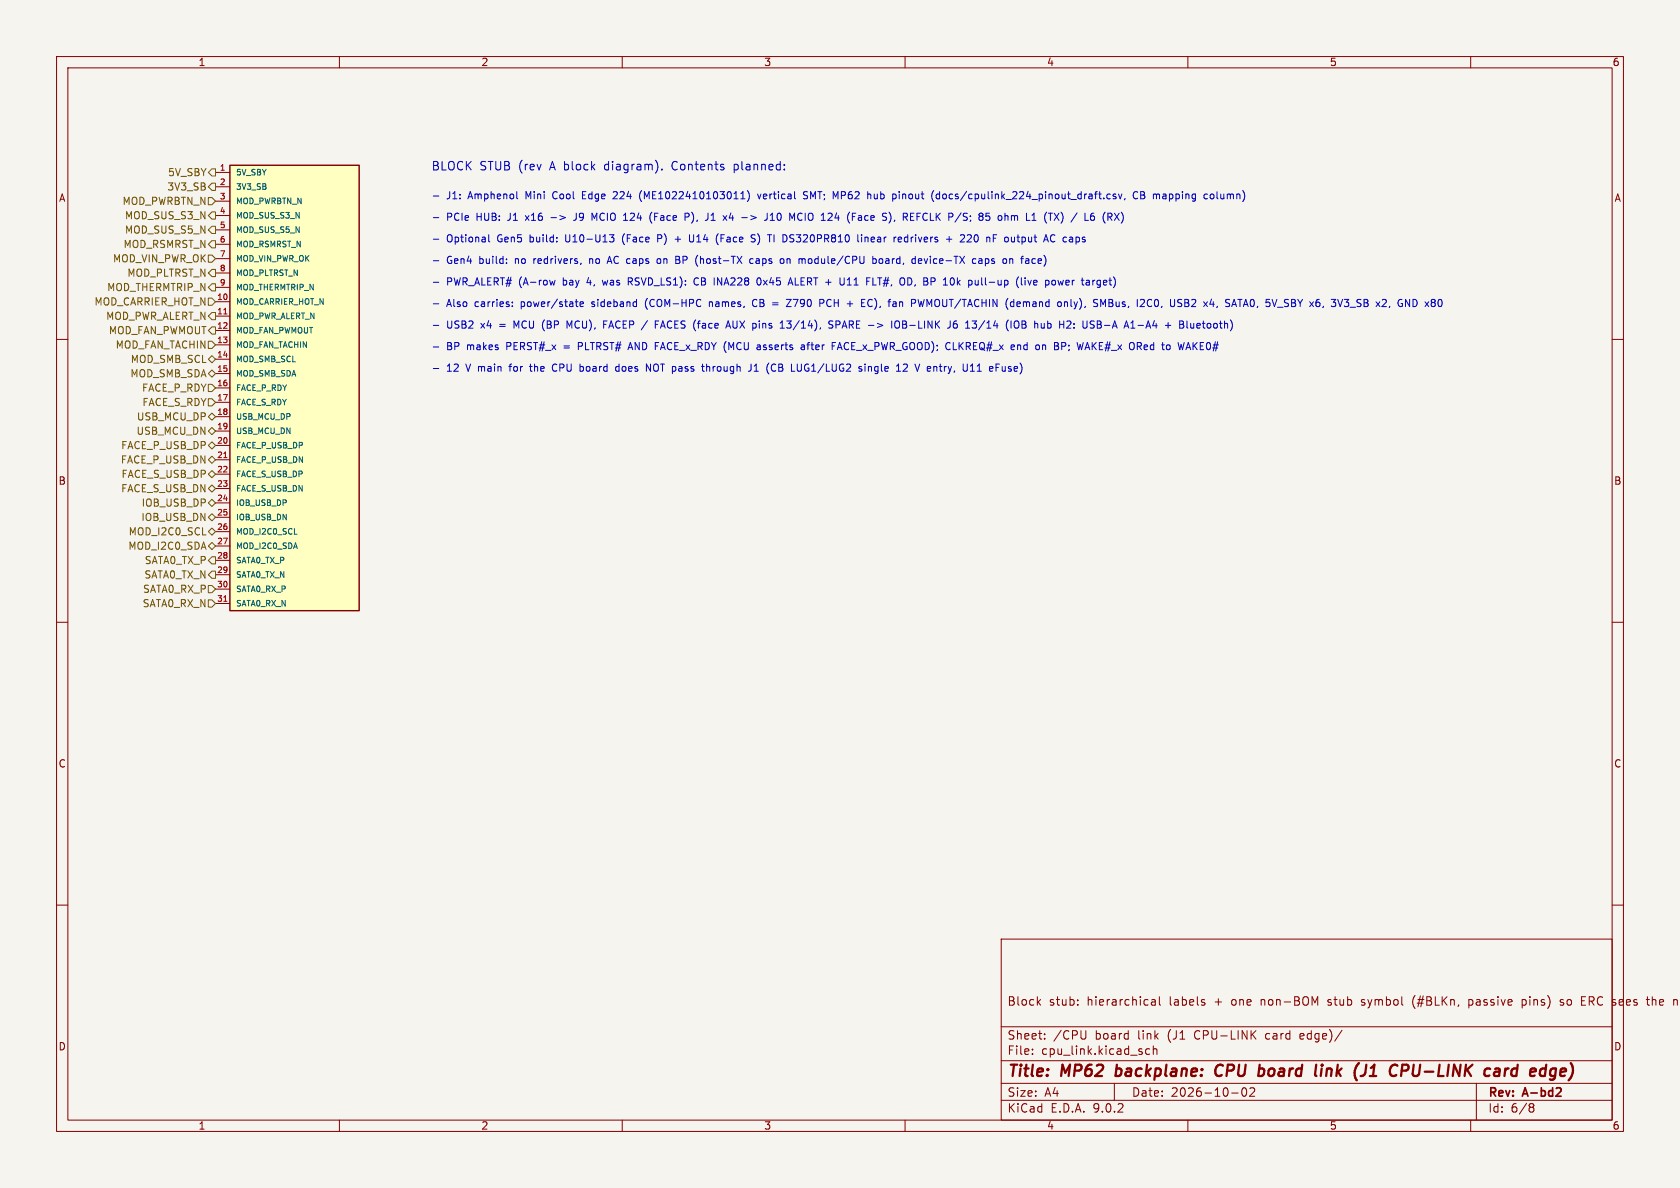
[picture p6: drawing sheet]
<svg xmlns="http://www.w3.org/2000/svg" width="297mm" height="210mm" viewBox="0 0 297 210" stroke-linecap="round" stroke-linejoin="round" font-family="sans-serif">
<path d="M0 0h297v210h-297z" fill="#f5f4ef" stroke="#f5f4ef" stroke-width=".18"/>
<g fill="none" stroke="#840000" stroke-width=".18">
<path d="M10 10h277v190h-277zM12 12h273v186h-273zM60 10v2M110 10v2M160 10v2M210 10v2M260 10v2M10 60h2M285 60h2M10 110h2M285 110h2M10 160h2"/>
<path d="M177 166h108v32h-108zM183.5 177.1l.5 .6M184 176.7l-.6 .6M190.5 177.6v.1M190.5 176.8v.1M203.6 176.8h.6v.9M204.2 177.1h-.5a.29 .29 0 0 0-.2 .3 .29 .29 0 0 0 .2 .3l.5-.1M205 176.2v1.3l.2 .2M213 177.3v.3M234.7 177.6l.2 .1M234.8 176.8v.3M240.7 177.6l.4 .1"/>
<path d="M240.9 176.7l-.2 .2 .2 .3M250.2 176a1.72 1.72 0 0 0 0 2.3M259.7 176.8h.5M259.7 177.6h.5M259.7 176.7v1.5M269.1 176.8l.4-.1 .3 .3M269.1 176.7v1.5M269.8 177.4l-.3 .3-.4-.1M276.4 176.8l-.4-.1-.2 .2 .1 .2 .5 .2v.3h-.6M279.6 177.7h.7M279.6 176.2h.7M285 160h2"/>
<path d="M292.1 176.2v1.5M292.5 176.7l-.4 .1M60 198v2M110 198v2M160 198v2M177 194.5h108M177 191.5h108M177 187.5h108M177 181.5h108M182.5 186.3v.1M182.5 185.5v.1M184.7 183.6v.1"/>
<path d="M184.7 182.8v.1M192 182.2v1.2l-.3 .3M197 191.5v3M203.2 185.5l-.4-.1-.3 .3v.4l.2 .2h.5M203.9 185.5l.2-.1 .4 .1v.9M203.9 184.9v1.5M210 198v2M217.7 193.2h1.2M219.7 192.4l.2-.1a.81 .81 0 0 1 .6 .6 .81 .81 0 0 1-.3 .8l-.2 .1a.81 .81 0 0 1-.3-1.4zM221 192.4l.5-.1 .2 .1 .1 .3-.9 1.1h.9M229.9 182.8v.8M230.5 183.1l-.7 .1"/>
<path d="M237.2 182.1l-1.2 2M260 198v2M261 191.5v6.5M270.6 195.1l.4 .1 .2 .2-.3 .3M270.6 195.7h.3M270.9 195.7l.2 .2 .1 .4-.2 .2-.4 .1"/>
</g>
<path d="M275.1 193.8h.9M275.9 192.4v.5" fill="none" stroke="#840000" stroke-width=".3"/>
<g fill="none" stroke="#840000" stroke-width=".4">
<path d="M197.2 190.1l.2 .1M197.5 188.2l-.3 2M215.8 188.2a1.13 1.13 0 0 0-.9 .7 1.13 1.13 0 0 0 .2 1.2l.3 .1 .5-.1M234.6 188.9l-.2 1.3M235.2 188.9l-.6 .2M242.2 190.2h1.1M242.8 188.5l-.5 .3M247.9 188.2l1 .1a.58 .58 0 0 1-.3 1h-.8M249.9 188.2l-.2 1.6 .2 .3M266.1 188.9l-.1 1.3M266.7 188.9l-.4 .1-.2 .3M267.5 189l-.3 .3v.5l.3 .4"/>
<path d="M276.6 188.9l-.6 .1-.2 .9 .3 .3h.3M276.8 189.4l-.9 .1"/>
</g>
<path d="M40.6 29.2h22.9v78.8h-22.9z" fill="#ffffc2"/>
<path d="M40.6 29.2h22.9v78.8h-22.9z" fill="none" stroke="#840000" stroke-width=".25"/>
<g fill="none" stroke="#840000" stroke-width=".18">
<path d="M38.1 30.5h2.5M38.1 33h2.5M38.1 35.6h2.5M38.1 38.1h2.5M38.1 40.6h2.5M38.1 43.2h2.5M38.1 45.7h2.5M38.1 48.3h2.5M38.1 50.8h2.5M38.1 53.3h2.5M38.1 55.9h2.5M38.1 58.4h2.5"/>
<path d="M38.1 61h2.5M38.1 63.5h2.5M38.1 66h2.5M38.1 68.6h2.5M38.1 71.1h2.5M38.1 73.7h2.5M38.1 76.2h2.5M38.1 78.7h2.5M38.1 81.3h2.5M38.1 83.8h2.5M38.1 86.4h2.5M38.1 88.9h2.5"/>
<path d="M38.1 91.4h2.5M38.1 94h2.5M38.1 96.5h2.5M38.1 99.1h2.5M38.1 101.6h2.5M38.1 104.1h2.5M38.1 106.7h2.5"/>
</g>
<path d="M39.6 55.5h.5M39.6 80.9h.5M39.6 106.3h.5" fill="none" stroke="#a90000" stroke-width=".18"/>
<g fill="none" stroke="#725600" stroke-width=".18">
<path d="M36.8 34.9h.7l.6 .7-.6 .6h-.7zM37.5 37.5h.6v1.2h-.6l-.7-.6zM37.5 32.4h.6v1.3h-.6l-.7-.7zM37.5 29.8h.6v1.3h-.6l-.7-.6zM36.8 45.1h.7l.6 .6-.6 .7h-.7zM36.8 52.7h.7l.6 .6-.6 .7h-.7zM37.5 42.5h.6v1.3h-.6l-.7-.6zM37.5 40h.6v1.3h-.6l-.7-.7zM37.5 47.6h.6v1.3h-.6l-.7-.6zM37.5 50.2h.6v1.2h-.6l-.7-.6zM37.5 55.2h.6v1.3h-.6l-.7-.6zM37.5 57.8h.6v1.3h-.6l-.7-.7z"/>
<path d="M36.8 73.7l.7-.7 .6 .7-.6 .6zM36.8 70.5h.7l.6 .6-.6 .7h-.7zM36.8 67.9h.7l.6 .7-.6 .6h-.7zM36.8 66l.7-.6 .6 .6-.6 .7zM36.8 76.2l.7-.6 .6 .6-.6 .6zM36.8 78.7l.7-.6 .6 .6-.6 .7zM36.8 60.3h.7l.6 .7-.6 .6h-.7zM37.5 62.9l.6 .6-.6 .6-.7-.6zM36.8 96.5l.7-.6 .6 .6-.6 .7zM36.8 91.4l.7-.6 .6 .6-.6 .7zM36.8 81.3l.7-.7 .6 .7-.6 .6zM36.8 83.8l.7-.6 .6 .6-.6 .7z"/>
<path d="M36.8 86.4l.7-.7 .6 .7-.6 .6zM36.8 88.9l.7-.6 .6 .6-.6 .6zM36.8 94l.7-.7 .6 .7-.6 .6zM37.5 98.4h.6v1.3h-.6l-.7-.6zM36.8 106h.7l.6 .7-.6 .6h-.7zM36.8 103.5h.7l.6 .6-.6 .7h-.7zM37.5 101h.6v1.2h-.6l-.7-.6z"/>
</g>
<g fill="none" stroke="#0000c2" stroke-width=".18">
<path d="M76.6 34.7h1M76.6 38.5h1M91.4 35l.1 .1M97.4 38.5h1M101.8 38.8l-.4 .2M103 34.5h.4M103.6 33.9h-.6v1.2h.6M104.7 37.7l.4 .9 .4-.9M108.9 33.9l-.5 .1M109.1 34.4l-.7 .7h.7M113.4 33.7a1.46 1.46 0 0 0 0 1.9M115 39.1l.2 .3"/>
<path d="M115.2 37.5l-.2 .4M115.7 38.3h.5M116.3 37.7h-.6v1.3M117 29.9v.1M121.1 37.7h.5l.2 .2-.1 .4-.6 .1M122.3 37.5v.1M122.3 39.4h.1M125.7 39h.7M126.1 37.7l-.4 .3M129.2 37.6l-.3 .9h.8M129.8 29v1.5M129.8 30h.1"/>
<path d="M129.9 29l-.1 .1M131 35.1h.7M131.1 34.2l.2-.3v1.2M132.1 33.7a1.46 1.46 0 0 1 0 1.9M132.7 38.1l1 .4-1 .3M133.9 34.3l.3 .8 .3-.8M135.6 37.7v.9l-.2 .3M136.2 39h.7M136.2 38l.3-.3v1.3M141.1 38.7l.3 .3 .4-.2M141.8 37.8l-.4-.1-.3 .3M142.8 33.9h-.5l-.2 .1v.4l.5 .2 .2 .3-.3 .2h-.5"/>
<path d="M151.8 38.2h.5v.8M152.3 38.4l-.4 .1-.2 .2 .2 .3 .4-.1M154.6 34.3v.7l.1 .1M158.2 38.9l-.1 .2M159 33.9v.1M159 34.3v.8M162.1 38.3h.4M162.7 37.7h-.6v1.3M166.1 34.4l-.4-.1-.2 .2 .1 .6h.5M166.1 33.9v1.2M170.5 38.3l.4 .2M170.5 37.7h.5"/>
<path d="M170.9 38.8l-.4 .2M179.4 38.2h.4l.1 .8M185 37.5a1.46 1.46 0 0 0 0 1.9M193 38.2h.3l.2 .2-.1 .4-.4 .2M193.4 37.7h-.4M195.3 39.4h.1M195.4 37.5l-.1 .1M195.9 38.4h.4M196.2 38.4l.4 .6M196.3 34.4l-.4-.1-.2 .2 .1 .6h.5M196.3 37.7h-.4v1.3M197.3 34.4l-.4-.1-.1 .2v.2l.5 .1v.3h-.5"/>
<path d="M197.7 34.3l.3 .8 .3-.8M198.9 35.1l-.1 .2M201.1 34a.6 .6 0 0 0-.8 .4 .6 .6 0 0 0 .6 .7l.2-.1M201.7 34.5h.4M202.1 34.5l.2 .1M202.3 34.1l-.2-.2h-.4v1.2l.6-.1M202.3 34.2l-.2 .3M205.7 34.3l.4 .1M206.1 34.6l-.4 .1M206.1 35.1h-.4M214 34.4l.2-.1 .3 .1 .1 .5-.1 .2h-.3l-.2-.1zM215.2 33.9v1.1l.1 .1"/>
<path d="M76.6 57.5h1M76.6 53.7h1M76.6 49.9h1M76.6 46.1h1M76.6 42.3h1M86.4 41.5v1.1l.2 .2M89.5 46.5v.1M89.5 45.8v.1M90.6 54.1v.1M90.6 53.4v.1M98.1 49.5l-.2 .9-.3-.6M100.7 57.6l-.5-.9v1.3"/>
<path d="M101.7 53.3h.5M101.9 54.1l.3 .1M102.5 53.8l.7-.1-.1-.3-.4-.1-.2 .2 .1 .6h.5M102.7 46.5l-.1 .3M104.2 45.7v.9M104.4 45.7l-.2 .2M106.5 49.5l.2 .9M106.7 57.3h.4M107.3 56.7h-.6v1.3M107.4 46.2h.6M107.7 45.3l-.4 1.3M107.7 41.5h.8l-.4 .5 .4 .1v.4l-.2 .3h-.4"/>
<path d="M110.2 41.7l-.2 .5 .2 .7M111.1 49.8h.5M111.4 49.8l.4 .6M111.6 49.1h-.5v1.3M114.2 53.1l-.1 .5 .1 .7M115.9 57.3h.4M115.9 56.7h.6M116.2 45.9l.2-.2 .4 .2v.4l-.1 .2-.3 .1-.2-.1zM116.3 42.2h.5M116.8 41.5h-.5v1.3M117.2 56.7l-.4 1.3M119.4 42.3h.9"/>
<path d="M119.9 45.3l.2 .2-.2 .4 .2 .1 .1 .3-.2 .3h-.5M122.6 41.5v1.1l-.2 .2-.4-.2M123.2 49.1a.64 .64 0 0 0-.5 .7 .64 .64 0 0 0 .5 .6M123.8 45.3v1.3M124.2 45.7l-.4 .2M125.4 53.3v.9M125.8 53.3l-.4 .2M126.9 50.4v-1.3l.7 1.3M126.9 43.2l.1 .1M127 41.3l-.1 .1M127.5 42.1h.4M128.1 41.5h-.6v1.3"/>
<path d="M128.4 57.6h.6M128.7 56.7l.5 1.3M129.6 56.7v1.1l.2 .2M133 42.1l.4 .1 .1 .3-.2 .3h-.3M133 41.5l.5 .1M133.1 45.8l-.3-.1-.3 .3 .2 .5h.4M133.6 52.9a.64 .64 0 0 0-.6 .7 .64 .64 0 0 0 .6 .6M133.9 49.4l.2-.3a.68 .68 0 0 1 .5 .7 .68 .68 0 0 1-.5 .6l-.2-.3M133.9 41.3l.1 .1M134 43.2l-.1 .1M134.1 45.7l-.4 .1M134.1 46.1h-.3l-.2 .2 .1 .2 .4 .1"/>
<path d="M136.6 53.5h1M136.6 53.9h1M136.8 41.5v1.3M139 52.9h.9l-.9 1.3h.9M139.1 56.7h.8l-.5 .5 .4 .1M139.1 57.9l.2 .1 .5-.1M139.1 45.7v.9M139.3 50.4l.4-1.3 .5 1.3M139.4 50h.6M139.5 45.7l-.4 .2M143 45.8l-.1 .2 .1 .5M144.9 52.9h.5l.3 .3-.2 .3-.6 .1"/>
<path d="M147.2 56.8l-.4-.1-.2 .2v.3l.5 .3 .1 .3-.2 .2-.5-.1M148.5 57l-.2-.3h-.5v1.3M148.5 57.2l-.2 .2h-.5M149.8 50.4h.7M150.1 49.1l-.3 .4M151.7 42.7l.1 .1M152.3 41.5v.1M152.3 41.9v.9M152.9 41.9v.9M153.4 42l-.3-.1-.2 .1M154 52.9a.64 .64 0 0 0-.6 .7 .64 .64 0 0 0 .6 .6M154.3 45.3v1.3"/>
<path d="M154.3 45.8l.4-.1 .2 .3-.1 .5h-.5M154.3 49.1v1.3h.6M155.5 45.9l.1-.2 .4 .2 .1 .4-.2 .2-.3 .1-.1-.1zM158.2 53.3l.2 .2v.7M158.2 56.9l.3-.2a.43 .43 0 0 1 .5 .5v.4a.43 .43 0 0 1-.3 .4 .43 .43 0 0 1-.5-.2M158.4 54.1l-.1 .1M158.4 53.7h-.1M158.8 42.6l.2 .2 .3-.1M158.8 42.1l.2-.2h.2l.2 .2v.1l-.6 .1M159.6 57.3h.4M160 57.3l.2 .1M160.1 41.9l-.2 .3v.3l.2 .3"/>
<path d="M160.1 56.8l-.5-.1v1.3h.5M160.1 57.3h-.1M160.5 49.1l.6 .2M161.1 50.2l-.6 .2M162.3 52.9l.3 1.3 .2-.9 .3 .9 .3-1.3M162.4 46.2l.6-.2-.1-.2-.4-.1-.1 .2v.6h.5M167.3 42.3h1M168.6 57.3l.4-.1 .3 .3-.2 .4h-.5M169.1 56.7l-.3 .1-.2 .2M171.5 41.5l.2 .2v.3l-.8 .8h.8M172.4 45.7l.1 .1M172.5 46.5l-.1 .1"/>
<path d="M173.1 45.8h.4l.1 .8M173.5 49.1v1.1l.2 .2M173.6 46l-.4 .1-.2 .2 .2 .3 .4-.1M174.1 56.7l-1.1 1.6M174.2 45.7v1.3M174.2 46.5l.1 .1M174.3 45.7l-.1 .1M179.1 53.3l.1 .1M179.2 52.9v1.3M179.2 54.1l-.1 .1M179.5 56.8l.1-.1a.43 .43 0 0 1 .5 .5v.4a.42 .42 0 0 1-.4 .4 .42 .42 0 0 1-.4-.4v-.4zM179.8 41.9h.5"/>
<path d="M180.1 42.8h.2M180.2 53.3h-.2l-.2 .2v.6l.4 .1M180.4 53.7l-.6 .1M180.6 49.1v1.1l.1 .2M180.7 57.3h.4M181.1 56.7h-.4v1.3h.5M181.2 49.1v.1M181.2 49.5v.9M181.7 49.5l.3 .9 .3-.9M182.7 45.7l.3 .1M183 46.5l-.3 .1M185.3 57.2h.4l.1 .2v.5l-.5 .1"/>
<path d="M186.2 41.5l.3 .1M186.5 42.6l-.3 .2M187 49.5l.3 .9 .2-.6 .3 .6 .2-.9M188.2 53.5l.2-.2 .3 .1v.8M188.2 53.3v.9M194 50.7h.4M194.4 49.5l-.4 .1-.1 .2 .1 .5 .4 .1M194.4 56.7l.3 .3-.3 .3 .3 .2v.3l-.2 .2h-.5M194.6 52.9l.4 .9 .4-.9v1.3M201.2 57.5h1M203.1 53l.3-.1 .2 .1M203.6 54.1l-.2 .1-.3-.1"/>
<path d="M208.6 57.3h.4M208.6 56.7l.6 .2v.2l-.2 .2M209 57.3l.3 .3-.1 .3-.6 .1M209.5 53.5h.4M209.8 56.7v1.1l.2 .2M209.9 53.5l.2 .1M210 53l-.5-.1v1.3h.5M210 53.5h-.1M212 57.2l.2 .3-.6 .1M212.1 57.9l-.1 .1M212.6 57.2h.4M212.7 56.7l.1 1.2"/>
<path d="M218.8 52.9h.8M219.9 53.8h.6M220.2 52.9l-.4 1.3M227.1 54.1l.5 .1M227.1 53.4l.5 .2M227.6 52.9l-.5 .1M238.7 54.3h.9M247.6 52.9a.68 .68 0 0 0-.5 .7 .68 .68 0 0 0 .5 .6M76.6 65.1h1M76.6 61.3h1M93.6 64.8h.5M93.8 64.4v1.2"/>
<path d="M98.1 64.4a.68 .68 0 0 0-.5 .6 .68 .68 0 0 0 .5 .6M102.2 61.2h.5M102.7 64.8l.4 .1M102.7 60.5h-.5v1.3M103.1 65.5l-.4 .1M109.4 64.8h-.3l-.3 .2 .2 .6h.4M109.4 64.4v1.2M111.1 61.5h.6M111.4 60.5l-.4 1.3M114.3 64.4l.7 1.2v-1.2M124.9 64.9l.4-.1 .2 .2M124.9 64.4v1.2"/>
<path d="M132.8 64.4v.9l-.4 .3M133.3 65.6h.8M133.3 64.7l.4-.3v1.2M134.2 61l.2 .2v.6M134.4 61.8h-.1M134.4 61.3h-.1M136.6 64.4h.3l.2 .1M137.1 65.5l-.2 .1h-.3M141.7 64.4v1l-.1 .2h-.4M141.7 61h.5v.8M142.2 61.3h-.4l-.2 .2 .2 .3h.4M142.6 61h.5"/>
<path d="M147.1 60.5h.6M147.1 61.2h.4M148 61.8l.4-1.3 .5 1.3M148.1 61.5h.7M152.9 64.4v.1M152.9 64.8v.8M153.5 64.8v.8M154 64.8h-.3l-.2 .1M159.7 64.5l.5-.1 .2 .3-.8 .9h.8M164.5 64.8h-.4l-.2 .2 .1 .6h.5M164.5 65.1l-.6 .1M171.5 65.6h.8"/>
<path d="M172.8 65.6h.7M172.8 64.7l.3-.3v1.2M177.7 65.5l-.2 .1h-.3M177.7 64.8v.8M180 61h.4v.8M184.5 61l.4 .2v.6M187.7 60.5h.5l.2 .3-.1 .4h-.6M191.9 61.5h.6M192.2 60.5l.5 1.3M210.9 60.5v1.3M211.1 61.1l.5 .7M211.6 60.5l-.7 .8"/>
</g>
<g font-size="2.8" fill="#840000">
<text x="178" y="190.9">Title:</text>
<text x="187.7" y="190.9">MP62</text>
<text x="198.1" y="190.9">backplane:</text>
<text x="216.5" y="190.9">CPU</text>
<text x="224.9" y="190.9">board</text>
<text x="235.7" y="190.9">link</text>
<text x="243.5" y="190.9">(J1</text>
<text x="250.6" y="190.9">CPU-LINK</text>
<text x="268.1" y="190.9">card</text>
<text x="277" y="190.9">edge)</text>
</g>
<g font-size="2.1" fill="#0000c2">
<text x="76.2" y="30.2">BLOCK</text>
<text x="84.8" y="30.2">STUB (rev</text>
<text x="97.4" y="30.2">A block</text>
<text x="107.3" y="30.2">diagram).</text>
<text x="119.4" y="30.2">Contents</text>
<text x="130.4" y="30.2">planned:</text>
</g>
<g font-size="2.1" fill="#840000">
<text x="178" y="178">Block</text>
<text x="185.4" y="178">stub:</text>
<text x="192.2" y="178">hierarchical</text>
<text x="206.9" y="178">labels</text>
<text x="215" y="178">+</text>
<text x="218.1" y="178">one</text>
<text x="223.4" y="178">non-BOM</text>
<text x="235.5" y="178">stub</text>
<text x="241.5" y="178">symbol</text>
<text x="250.7" y="178">(#BLKn,</text>
<text x="260.8" y="178">passive</text>
<text x="270.4" y="178">pins)</text>
<text x="277.3" y="178">so</text>
<text x="281.2" y="178">ERC</text>
<text x="286.8" y="178">sees</text>
<text x="293.1" y="178">the</text>
<text x="178" y="184">Sheet:</text>
<text x="186.2" y="184">/CPU</text>
<text x="193.7" y="184">board</text>
<text x="201.3" y="184">link</text>
<text x="206.7" y="184">(J1</text>
<text x="211.6" y="184">CPU-LINK</text>
<text x="224.3" y="184">card</text>
<text x="230.5" y="184">edge)/</text>
<text x="178" y="186.7">File:</text>
<text x="184.1" y="186.7">cpu_link.kicad_sch</text>
<text x="178" y="196.9">KiCad</text>
<text x="178" y="194.1">Size:</text>
<text x="184.7" y="194.1">A4</text>
<text x="185.7" y="196.9">E.D.A.</text>
<text x="193.3" y="196.9">9.0.2</text>
<text x="200" y="194.1">Date:</text>
<text x="207" y="194.1">2026-10-02</text>
<text x="263" y="194.3">Rev:</text>
<text x="263" y="196.9">Id:</text>
<text x="267.1" y="196.9">6/8</text>
<text x="269.4" y="194.3">A-bd2</text>
</g>
<g font-size="1.8" fill="#840000">
<text x="35" y="11.9">1</text>
<text x="85" y="11.9">2</text>
<text x="135" y="11.9">3</text>
<text x="185" y="11.9">4</text>
<text x="235" y="11.9">5</text>
<text x="285" y="11.9">6</text>
<text x="10.3" y="35.9">A</text>
<text x="285.3" y="35.9">A</text>
<text x="10.3" y="85.9">B</text>
<text x="285.3" y="85.9">B</text>
<text x="10.3" y="135.9">C</text>
<text x="285.3" y="135.9">C</text>
<text x="10.3" y="185.9">D</text>
<text x="285.3" y="185.9">D</text>
<text x="35" y="199.9">1</text>
<text x="85" y="199.9">2</text>
<text x="135" y="199.9">3</text>
<text x="185" y="199.9">4</text>
<text x="235" y="199.9">5</text>
<text x="285" y="199.9">6</text>
</g>
<g font-size="1.8" fill="#725600">
<text x="29.5" y="33.9">3V3_SB</text>
<text x="29.6" y="31.3">5V_SBY</text>
<text x="21.6" y="36.4">MOD_PWRBTN_N</text>
<text x="22" y="39">MOD_SUS_S3_N</text>
<text x="22" y="41.5">MOD_SUS_S5_N</text>
<text x="19.9" y="46.6">MOD_VIN_PWR_OK</text>
<text x="21.7" y="44">MOD_RSMRST_N</text>
<text x="18.8" y="51.7">MOD_THERMTRIP_N</text>
<text x="22.4" y="49.1">MOD_PLTRST_N</text>
<text x="16.6" y="54.2">MOD_CARRIER_HOT_N</text>
<text x="18.7" y="56.7">MOD_PWR_ALERT_N</text>
<text x="19.1" y="59.3">MOD_FAN_PWMOUT</text>
<text x="20.3" y="61.8">MOD_FAN_TACHIN</text>
<text x="23" y="64.4">MOD_SMB_SCL</text>
<text x="23" y="66.9">MOD_SMB_SDA</text>
<text x="25" y="69.4">FACE_P_RDY</text>
<text x="25.1" y="72">FACE_S_RDY</text>
<text x="24" y="77.1">USB_MCU_DN</text>
<text x="24.1" y="74.5">USB_MCU_DP</text>
<text x="21.3" y="82.1">FACE_P_USB_DN</text>
<text x="21.3" y="79.6">FACE_P_USB_DP</text>
<text x="21.3" y="87.2">FACE_S_USB_DN</text>
<text x="21.4" y="84.7">FACE_S_USB_DP</text>
<text x="24.9" y="89.8">IOB_USB_DP</text>
<text x="22.6" y="94.8">MOD_I2C0_SCL</text>
<text x="24.9" y="92.3">IOB_USB_DN</text>
<text x="22.6" y="97.4">MOD_I2C0_SDA</text>
<text x="25.5" y="99.9">SATA0_TX_P</text>
<text x="25.1" y="107.5">SATA0_RX_N</text>
<text x="25.2" y="105">SATA0_RX_P</text>
<text x="25.4" y="102.5">SATA0_TX_N</text>
</g>
<g font-size="1.8" fill="#0000c2">
<text x="78.9" y="35.3">J1:</text>
<text x="82.9" y="35.3">Amphenol</text>
<text x="93.2" y="35.3">Mini</text>
<text x="98.2" y="35.3">Cool</text>
<text x="103.6" y="35.3">Edge</text>
<text x="109.3" y="35.3">224</text>
<text x="114.1" y="35.3">(ME1022410103011)</text>
<text x="135.3" y="35.3">vertical</text>
<text x="143.5" y="35.3">SMT; MP62</text>
<text x="155.2" y="35.3">hub</text>
<text x="159.9" y="35.3">pinout</text>
<text x="167" y="35.3">(docs/cpulink_224_pinout_draft.csv,</text>
<text x="202.8" y="35.3">CB</text>
<text x="206.5" y="35.3">mapping</text>
<text x="215.8" y="35.3">column)</text>
<text x="78.9" y="39.1">PCIe</text>
<text x="84.3" y="39.1">HUB:</text>
<text x="90.1" y="39.1">J1</text>
<text x="93.4" y="39.1">x16</text>
<text x="98" y="39.1">-&gt;</text>
<text x="102.3" y="39.1">J9</text>
<text x="105.7" y="39.1">MCIO 124</text>
<text x="116.3" y="39.1">(Face</text>
<text x="122.7" y="39.1">P),</text>
<text x="126.6" y="39.1">J1</text>
<text x="130" y="39.1">x4</text>
<text x="133.4" y="39.1">-&gt;</text>
<text x="137.7" y="39.1">J10</text>
<text x="142.3" y="39.1">MCIO 124</text>
<text x="152.9" y="39.1">(Face</text>
<text x="159.3" y="39.1">S),</text>
<text x="163.2" y="39.1">REFCLK</text>
<text x="171.4" y="39.1">P/S;</text>
<text x="177" y="39.1">85</text>
<text x="180.6" y="39.1">ohm</text>
<text x="185.7" y="39.1">L1</text>
<text x="189.1" y="39.1">(TX)</text>
<text x="194.2" y="39.1">/</text>
<text x="196.7" y="39.1">L6</text>
<text x="78.9" y="46.7">Gen4</text>
<text x="78.9" y="42.9">Optional</text>
<text x="84.8" y="46.7">build:</text>
<text x="88" y="42.9">Gen5</text>
<text x="91.3" y="46.7">no</text>
<text x="93.9" y="42.9">build:</text>
<text x="94.8" y="46.7">redrivers,</text>
<text x="100.4" y="42.9">U10-U13</text>
<text x="104.9" y="46.7">no</text>
<text x="108.3" y="46.7">AC caps</text>
<text x="110.7" y="42.9">(Face</text>
<text x="117.1" y="42.9">P)</text>
<text x="117.4" y="46.7">on</text>
<text x="120.4" y="42.9">+</text>
<text x="120.9" y="46.7">BP</text>
<text x="123.1" y="42.9">U14</text>
<text x="124.6" y="46.7">(host-TX</text>
<text x="128" y="42.9">(Face</text>
<text x="134.4" y="46.7">caps</text>
<text x="134.5" y="42.9">S)</text>
<text x="137.7" y="42.9">TI DS320PR810</text>
<text x="140" y="46.7">on</text>
<text x="143.5" y="46.7">module/CPU</text>
<text x="153.9" y="42.9">linear</text>
<text x="156.8" y="46.7">board,</text>
<text x="160.5" y="42.9">redrivers</text>
<text x="163.9" y="46.7">device-TX</text>
<text x="170" y="42.9">+</text>
<text x="172.7" y="42.9">220</text>
<text x="174.8" y="46.7">caps</text>
<text x="177.5" y="42.9">nF</text>
<text x="180.4" y="46.7">on</text>
<text x="180.9" y="42.9">output</text>
<text x="183.9" y="46.7">face)</text>
<text x="188.1" y="42.9">AC caps</text>
<text x="78.9" y="50.6">PWR_ALERT# (A-row</text>
<text x="99.8" y="50.6">bay</text>
<text x="104.2" y="50.6">4,</text>
<text x="107.2" y="50.6">was</text>
<text x="111.9" y="50.6">RSVD_LS1):</text>
<text x="123.8" y="50.6">CB</text>
<text x="127.5" y="50.6">INA228</text>
<text x="135.3" y="50.6">0x45</text>
<text x="141.1" y="50.6">ALERT +</text>
<text x="150.5" y="50.6">U11</text>
<text x="155.5" y="50.6">FLT#,</text>
<text x="161.6" y="50.6">OD, BP</text>
<text x="169.7" y="50.6">10k</text>
<text x="174.3" y="50.6">pull-up</text>
<text x="183" y="50.6">(live</text>
<text x="188.3" y="50.6">power</text>
<text x="195" y="50.6">target)</text>
<text x="78.9" y="58.2">USB2</text>
<text x="78.9" y="54.4">Also</text>
<text x="84" y="54.4">carries:</text>
<text x="85.1" y="58.2">x4</text>
<text x="88.5" y="58.2">=</text>
<text x="91.3" y="58.2">MCU (BP</text>
<text x="92.4" y="54.4">power/state</text>
<text x="101.1" y="58.2">MCU),</text>
<text x="105.1" y="54.4">sideband</text>
<text x="107.7" y="58.2">FACEP /</text>
<text x="114.7" y="54.4">(COM-HPC</text>
<text x="117.3" y="58.2">FACES (face</text>
<text x="126.2" y="54.4">names,</text>
<text x="130.3" y="58.2">AUX pins</text>
<text x="134.1" y="54.4">CB</text>
<text x="140.2" y="58.2">13/14),</text>
<text x="140.6" y="54.4">Z790</text>
<text x="146.6" y="54.4">PCH</text>
<text x="149" y="58.2">SPARE -&gt;</text>
<text x="151.6" y="54.4">+</text>
<text x="154.4" y="54.4">EC),</text>
<text x="159.4" y="54.4">fan</text>
<text x="160.5" y="58.2">IOB-LINK</text>
<text x="163.6" y="54.4">PWMOUT/TACHIN</text>
<text x="170.7" y="58.2">J6</text>
<text x="174" y="58.2">13/14</text>
<text x="180.5" y="54.4">(demand</text>
<text x="181.4" y="58.2">(IOB</text>
<text x="186.6" y="58.2">hub</text>
<text x="189.9" y="54.4">only),</text>
<text x="191.2" y="58.2">H2:</text>
<text x="195.5" y="58.2">USB-A</text>
<text x="196.4" y="54.4">SMBus,</text>
<text x="203.2" y="58.2">A1-A4</text>
<text x="204.3" y="54.4">I2C0,</text>
<text x="210.4" y="54.4">USB2</text>
<text x="210.5" y="58.2">+</text>
<text x="213.2" y="58.2">Bluetooth)</text>
<text x="216.6" y="54.4">x4,</text>
<text x="220.6" y="54.4">SATA0,</text>
<text x="227.9" y="54.4">5V_SBY</text>
<text x="235.9" y="54.4">x6,</text>
<text x="239.9" y="54.4">3V3_SB</text>
<text x="248.1" y="54.4">x2,</text>
<text x="252.1" y="54.4">GND x80</text>
<text x="78.9" y="65.8">12</text>
<text x="78.9" y="62">BP</text>
<text x="82.5" y="65.8">V main</text>
<text x="82.7" y="62">makes</text>
<text x="89.8" y="62">PERST#_x</text>
<text x="90.6" y="65.8">for</text>
<text x="94.4" y="65.8">the</text>
<text x="98.5" y="65.8">CPU</text>
<text x="100.1" y="62">=</text>
<text x="102.9" y="62">PLTRST#</text>
<text x="103.6" y="65.8">board</text>
<text x="110.1" y="65.8">does</text>
<text x="112" y="62">AND FACE_x_RDY (MCU</text>
<text x="115.7" y="65.8">NOT pass</text>
<text x="126" y="65.8">through</text>
<text x="134.5" y="65.8">J1</text>
<text x="135.3" y="62">asserts</text>
<text x="137.8" y="65.8">(CB</text>
<text x="142.4" y="65.8">LUG1/LUG2</text>
<text x="143.3" y="62">after</text>
<text x="149" y="62">FACE_x_PWR_GOOD); CLKREQ#_x</text>
<text x="154.5" y="65.8">single</text>
<text x="161.4" y="65.8">12</text>
<text x="165" y="65.8">V entry,</text>
<text x="173.7" y="65.8">U11</text>
<text x="178.7" y="65.8">eFuse)</text>
<text x="181" y="62">end</text>
<text x="185.6" y="62">on</text>
<text x="189.1" y="62">BP;</text>
<text x="193.4" y="62">WAKE#_x</text>
<text x="202.8" y="62">ORed</text>
<text x="208.8" y="62">to</text>
<text x="211.8" y="62">WAKE0#</text>
</g>
<g font-size="1.4" fill="#a90000">
<text x="38.8" y="30.2">1</text>
<text x="38.8" y="32.8">2</text>
<text x="38.8" y="35.3">3</text>
<text x="38.8" y="37.8">4</text>
<text x="38.8" y="40.4">5</text>
<text x="38.8" y="42.9">6</text>
<text x="38.8" y="45.5">7</text>
<text x="38.3" y="53.1">10</text>
<text x="38.8" y="48">8</text>
<text x="38.8" y="50.5">9</text>
<text x="38.3" y="55.6">11</text>
<text x="38.3" y="58.2">12</text>
<text x="38.3" y="60.7">13</text>
<text x="38.3" y="63.2">14</text>
<text x="38.3" y="65.8">15</text>
<text x="38.3" y="68.3">16</text>
<text x="38.3" y="70.9">17</text>
<text x="38.3" y="73.4">18</text>
<text x="38.3" y="75.9">19</text>
<text x="38.3" y="78.5">20</text>
<text x="38.3" y="81">21</text>
<text x="38.3" y="83.6">22</text>
<text x="38.3" y="86.1">23</text>
<text x="38.3" y="88.6">24</text>
<text x="38.3" y="91.2">25</text>
<text x="38.3" y="93.7">26</text>
<text x="38.3" y="96.3">27</text>
<text x="38.3" y="98.8">28</text>
<text x="38.3" y="101.3">29</text>
<text x="38.3" y="103.9">30</text>
<text x="38.3" y="106.4">31</text>
</g>
<g font-size="1.4" fill="#006464">
<text x="41.7" y="31.2">5V_SBY</text>
<text x="41.7" y="33.7">3V3_SB</text>
<text x="41.7" y="36.3">MOD_PWRBTN_N</text>
<text x="41.7" y="38.8">MOD_SUS_S3_N</text>
<text x="41.7" y="41.4">MOD_SUS_S5_N</text>
<text x="41.7" y="43.9">MOD_RSMRST_N</text>
<text x="41.7" y="46.4">MOD_VIN_PWR_OK</text>
<text x="41.7" y="49">MOD_PLTRST_N</text>
<text x="41.7" y="51.5">MOD_THERMTRIP_N</text>
<text x="41.7" y="54.1">MOD_CARRIER_HOT_N</text>
<text x="41.7" y="56.6">MOD_PWR_ALERT_N</text>
<text x="41.7" y="59.1">MOD_FAN_PWMOUT</text>
<text x="41.7" y="61.7">MOD_FAN_TACHIN</text>
<text x="41.7" y="64.2">MOD_SMB_SCL</text>
<text x="41.7" y="66.8">MOD_SMB_SDA</text>
<text x="41.7" y="69.3">FACE_P_RDY</text>
<text x="41.7" y="71.8">FACE_S_RDY</text>
<text x="41.7" y="74.4">USB_MCU_DP</text>
<text x="41.7" y="76.9">USB_MCU_DN</text>
<text x="41.7" y="79.5">FACE_P_USB_DP</text>
<text x="41.7" y="82">FACE_P_USB_DN</text>
<text x="41.7" y="84.5">FACE_S_USB_DP</text>
<text x="41.7" y="87.1">FACE_S_USB_DN</text>
<text x="41.7" y="89.6">IOB_USB_DP</text>
<text x="41.7" y="92.2">IOB_USB_DN</text>
<text x="41.7" y="94.7">MOD_I2C0_SCL</text>
<text x="41.7" y="97.2">MOD_I2C0_SDA</text>
<text x="41.7" y="99.8">SATA0_TX_P</text>
<text x="41.7" y="102.3">SATA0_TX_N</text>
<text x="41.7" y="104.9">SATA0_RX_P</text>
<text x="41.7" y="107.4">SATA0_RX_N</text>
</g>
</svg>
